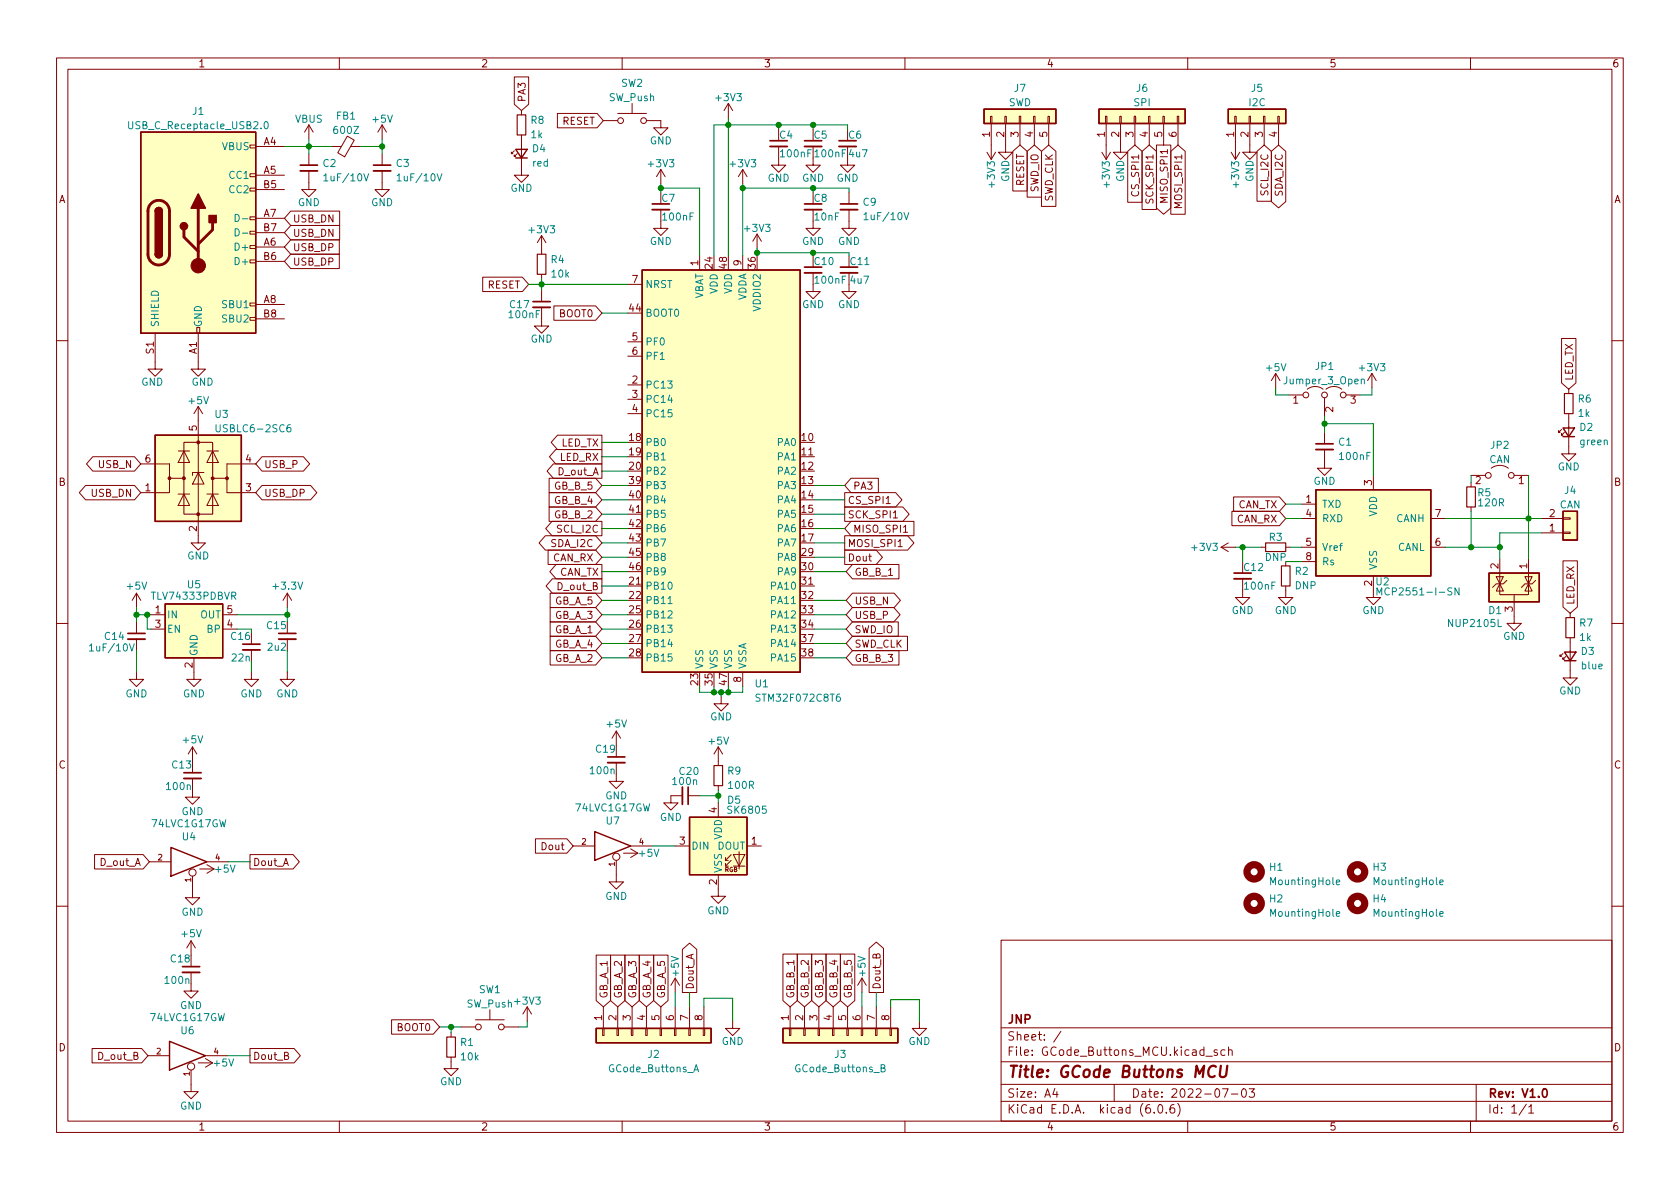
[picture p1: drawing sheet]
<svg xmlns="http://www.w3.org/2000/svg" width="297mm" height="210mm" viewBox="0 0 297 210" stroke-linecap="round" stroke-linejoin="round" font-family="sans-serif">
<g fill="none" stroke="#840000" stroke-width=".18">
<path d="M10 10.2h277v190.1h-277zM12 12.2h273v186.1h-273zM60 10.2v2M90.9 13.6h2.6v4.8l-1.3 1.2-1.3-1.2zM92.2 19.6v.7M110 10.2v2M111.8 18.3v1.8M128.8 18.3l-.8 1.3M128.8 18.3v2.5M128.8 18.3l.7 1.3M160 10.2v2M210 10.2v2"/>
<path d="M260 10.2v2M44.2 38.3h1v.6h-1zM44.2 33.3h1v.5h-1zM44.2 30.7h1v.5h-1zM44.2 25.6h1v.6h-1zM45.2 25.9h5.1M45.2 31h5.1M45.2 38.6h5.1M45.2 33.5h5.1M51.4 37.3h8.7v2.6h-8.7l-1.1-1.3zM51.4 39.9h8.7v2.5h-8.7l-1.1-1.3zM54.6 30.2v3.3h1.3l-1.3 1.3-1.3-1.3h1.3"/>
<path d="M54.6 22.1l-.8 1.3M54.6 22.1v2.5M54.6 27.2v2M54.6 22.1l.8 1.3M58.7 25.9h1.6M61.4 24.1l1.2 .7-1.7 2.9-1.2-.7zM62 25.9h1.8M67.6 30.2v3.3h1.2l-1.2 1.3-1.3-1.3h1.3M67.6 22.1l-.8 1.3M67.6 22.1v2.5M67.6 27.2v2M67.6 22.1l.7 1.3"/>
<path d="M90.9 26.7l-.5 .5v-.3v.3h.3M91.4 27.2l-.5 .5v-.3v.3h.3M92.2 23.9v7.1h1.3l-1.3 1.3-1.3-1.3h1.3M98.6 20.1h7l1.1 1.2-1.1 1.3h-7zM106.7 21.3h2.5M109.2 20.1h5.1M114.3 21.3h2.5v1.3h1.3l-1.3 1.3-1.2-1.3h1.2M116.8 37.1v3.3h1.3l-1.3 1.3-1.2-1.3h1.2M116.8 30l-.7 1.2M116.8 30v2.5M116.8 30l.8 1.2M131.3 30v2.5"/>
<path d="M131.3 30l-.7 1.2M131.3 30l.8 1.2M137.7 25.9v3.3h1.2l-1.2 1.3-1.3-1.3h1.3M143.8 25.9v3.3h1.2l-1.2 1.3-1.3-1.3h1.3M143.8 37.1v3.3h1.2l-1.2 1.3-1.3-1.3h1.3M149.9 25.9v3.3h1.2l-1.2 1.3-1.3-1.3h1.3M150.1 37.1v3.3h1.3l-1.3 1.3-1.3-1.3h1.3M150.1 34v2.1M174.5 26.9l.8 1.3M175.1 20.6h.3v1.2h-.3zM175.3 21.8v6.4M176 26.9l-.7 1.3"/>
<path d="M177.7 20.6h.2v1.2h-.2zM177.8 21.8v5.1h1.3l-1.3 1.3-1.3-1.3h1.3M179.1 26.8l1.2-1.2 1.3 1.2v7h-2.5zM180.2 20.6h.3v1.2h-.3zM180.3 21.8v3.8M181.6 26.8l1.3-1.2 1.3 1.2v8.1h-2.6zM182.8 20.6h.2v1.2h-.2zM182.9 21.8v3.8M184.1 26.8l1.3-1.2 1.3 1.2v9.7h-2.6zM185.3 20.6h.2v1.2h-.2zM185.4 21.8v3.8M194.8 26.9l.8 1.3"/>
<path d="M195.5 20.6h.2v1.2h-.2zM195.6 21.8v6.4M196.3 26.9l-.7 1.3M198 20.6h.2v1.2h-.2zM198.1 21.8v5.1h1.3l-1.3 1.3-1.3-1.3h1.3M199.4 26.8l1.3-1.2 1.2 1.2v9h-2.5zM200.5 20.6h.3v1.2h-.3zM200.7 21.8v3.8M201.9 26.8l1.3-1.2 1.3 1.2v10.2h-2.6zM203.1 20.6h.2v1.2h-.2zM203.2 21.8v3.8M204.5 25.6h2.5v11.2l-1.3 1.1-1.2-1.1z"/>
<path d="M205.6 20.6h.3v1.2h-.3zM205.7 21.8v3.8M207 26.8l1.3-1.2 1.3 1.2v11.1h-2.6zM208.2 20.6h.2v1.2h-.2zM208.3 21.8v3.8M217.7 26.9l.7 1.3M218.3 20.6h.3v1.2h-.3zM218.4 21.8v6.4M219.2 26.9l-.8 1.3M220.9 20.6h.2v1.2h-.2zM221 21.8v5.1h1.2l-1.2 1.3-1.3-1.3h1.3M222.2 26.8l1.3-1.2 1.3 1.2v8.8h-2.6z"/>
<path d="M223.4 20.6h.2v1.2h-.2zM223.5 21.8v3.8M224.8 26.8l1.3-1.2 1.2 1.2v8.9l-1.2 1.1-1.3-1.1zM225.9 20.6h.3v1.2h-.3zM226.1 21.8v3.8M27.4 58.9v6.4h1.3l-1.3 1.2-1.2-1.2h1.2M34.8 57.9h.5v1h-.5zM35.1 58.9v6.4h1.2l-1.2 1.2-1.3-1.2h1.3M44.2 56.1h1v.5h-1zM44.2 53.6h1v.5h-1zM44.2 46h1v.5h-1zM44.2 43.4h1v.5h-1z"/>
<path d="M44.2 40.9h1v.5h-1zM45.2 43.7h5.1M45.2 53.8h5.1M45.2 46.2h5.1M45.2 41.1h5.1M45.2 56.4h5.1M51.4 45h8.6v2.5h-8.6l-1.1-1.3zM51.4 42.4h8.6v2.6h-8.6l-1.1-1.3zM85.3 49h7.1l1.1 1.3-1.1 1.3h-7.1zM95.8 54.4v3.3h1.2l-1.2 1.2-1.3-1.2h1.3M95.8 41.7v3.3M95.8 48.5v.8"/>
<path d="M95.8 51.3v2M95.8 41.7l-.8 1.2M95.8 41.7l.7 1.2M97.9 54.1h7.4l1.1 1.3-1.1 1.2h-7.4zM111 50.3h2.5M123.7 45.2v2.5M131.3 45.2v2.5M133.9 41.4l-.8 1.3M133.9 41.4v2.5M133.9 41.4l.7 1.3M143.8 48.3v3.3h1.2l-1.2 1.2-1.3-1.2h1.3M150.1 48.3v3.3h1.3l-1.3 1.2-1.3-1.2h1.3"/>
<path d="M276.1 59.9h2.5v7.8l-1.2 1.1-1.3-1.1zM10 60.2h2M31.5 79.8h2M32.5 78.2h5.1v12.7h-5.1zM32.5 79.8l1 2h-2zM35.1 71.9v24.1h1.2l-1.2 1.3-1.3-1.3h1.3M35.1 71.9l-.8 1.2M35.1 71.9l.7 1.2M36.6 79.8h2M37.6 79.8l1 2h-2zM98.3 79.5h8.1v2.5h-8.1l-1.2-1.2zM98.6 77h7.8v2.5h-7.8l-1.1-1.3z"/>
<path d="M111 68.1h2.5M111 70.6h2.5M111 73.1h2.5M111 60.4h2.5M111 63h2.5M225.6 66l-.8 1.3M225.6 66v2.6M225.6 66l.7 1.3M227.8 69.8h2.6M234.2 79.5v3.3h1.3l-1.3 1.3-1.3-1.3h1.3M234.2 70.4v3.3M234.2 76.4v2.1"/>
<path d="M238 69.8h2.5M242.6 66l-.8 1.3M242.6 66v2.6M242.6 66l.7 1.3M276.1 75.9l-.5 .5v-.2v.2h.2M276.6 76.4l-.5 .6v-.3v.3h.3M277.4 73.1v7.2h1.2l-1.2 1.2-1.3-1.2h1.3M277.4 68.8v.8M285 60.2h2M15.1 85.8h8.7l1.1 1.3-1.1 1.3h-8.7l-1.1-1.3zM16.4 80.8h7.4l1.1 1.2-1.1 1.3h-7.4l-1.1-1.3zM24.9 82h5.1v2.6h2.5"/>
<path d="M30 84.6v2.5h-5.1M31.5 87.4h2M32.5 87.4l1 2h-2zM35.1 83.6l1 2h-2.1zM36.1 83.6h-2.1v.5M36.6 87.4h2M37.6 87.4l1 2h-2zM40.1 84.6v2.5h5.1M45.2 82h-5.1v2.6h-2.5M46.3 80.8h7.3l1.2 1.2-1.2 1.3h-7.3l-1.1-1.3zM46.3 85.8h8.6l1.1 1.3-1.1 1.3h-8.6l-1.1-1.3zM96.4 94.7h8.9l1.1 1.3-1.1 1.3h-8.9l-1.1-1.3z"/>
<path d="M96.9 97.3h8.4l1.1 1.2-1.1 1.3h-8.4zM97.1 87.1h8.2l1.1 1.3-1.1 1.3h-8.2zM97.1 89.7h8.2l1.1 1.2-1.1 1.3h-8.2zM97.1 84.6h8.2l1.1 1.2-1.1 1.3h-8.2zM97.6 92.2h8.8v2.5h-8.8l-1.1-1.2zM97.8 82h8.6v2.6h-8.6l-1.1-1.3zM98.3 99.8h8.1v2.6h-8.1l-1.1-1.3zM111 90.9h2.5M141.5 80.8h2.5M149.4 97.3h5.5l1.1 1.2-1.1 1.3h-5.5zM149.4 89.7h10.2l1.1 1.2-1.1 1.3h-10.2zM149.4 94.7h11.1l1.1 1.3-1.1 1.3h-11.1z"/>
<path d="M149.4 87.1h9l1.1 1.3-1.1 1.3h-9zM150.5 92.2h11.1v2.5h-11.1l-1.1-1.2zM150.5 84.6h4.8v2.5h-4.8l-1.1-1.3zM150.7 99.8h8.2v2.6h-8.2l-1.1-1.3zM156.7 89.1h.7M157.9 91.6h.8M158.8 96.7h.7M159.7 94.1h.8M215.9 96.8h2.5M215.9 96.8l1.3 .7M217.2 96l-1.3 .8M217.8 90.4h8.4l1.1 1.3-1.1 1.3h-8.4z"/>
<path d="M218.1 87.9h8.1l1.1 1.2-1.1 1.3h-8.1zM223 96.8h.8M227.3 96.8h.8M227.3 99.3v.8M230.1 96.8h2.6M230.1 89.1h2.6M230.1 91.7h2.6M230.1 99.3h2.6M242.8 84.1v2.5M253 96.8h2.5M253 91.7h2.5M260.1 85.3v.8"/>
<path d="M260.1 89.7v.7M260.1 84.1h2.5M263.7 82.8a2.54 2.54 0 0 1 3 0M265.2 98.8v4.4M267.7 84.1h2.6M270.3 98.8v4.4M272.5 91.7h3.9M272.5 94.2h3.9M276.4 91.6h1.2v.2h-1.2zM276.4 94.1h1.2v.3h-1.2zM276.4 99.2h2.5v8.1l-1.3 1.2-1.2-1.2zM10 110.2h2"/>
<path d="M24.1 118.9v1.2h-1.2l1.2 1.3 1.3-1.3h-1.3M24.1 104.9v2.5M24.1 110v2M24.1 113v2.1M24.1 104.9l.8 1.3M24.1 104.9l-.7 1.3M26.7 108.7h2.5M26.7 111.2h2.5M34.3 116.3v3.8h-1.3l1.3 1.3 1.3-1.3h-1.3M39.4 108.7h2.5M39.4 111.2h2.5M44.4 118.9v1.2h-1.2l1.2 1.3 1.3-1.3h-1.3"/>
<path d="M44.4 111.9v2M44.4 114.9v2.1M50.8 118.9v1.2h-1.3l1.3 1.3 1.3-1.3h-1.3M50.8 104.9v2.5M50.8 110v2M50.8 113v2.1M50.8 104.9l.8 1.3M50.8 104.9l-.8 1.3M97.3 110h8l1.1 1.2-1.1 1.3h-8zM97.3 112.5h8l1.1 1.3-1.1 1.3h-8zM97.3 107.4h8l1.1 1.3-1.1 1.3h-8zM97.3 115.1h8l1.1 1.2-1.1 1.3h-8z"/>
<path d="M97.3 104.9h8l1.1 1.3-1.1 1.2h-8zM97.7 102.4h8.7v2.5h-8.7l-1.2-1.3zM111 103.6h2.5M131.3 118.9v2.5M141.5 103.6h2.5M150.7 110h8.1v2.5h-8.1l-1.1-1.3zM150.7 104.9h7.4l1.1 1.3-1.1 1.2h-7.4l-1.1-1.2zM150.7 115.1h8.2v2.5h-8.2l-1.1-1.3zM150.7 112.5h9.8v2.6h-9.8l-1.1-1.3zM150.7 107.4h7.3l1.1 1.3-1.1 1.3h-7.3l-1.1-1.3zM219.7 102.4v3.3h1.3l-1.3 1.2-1.3-1.2h1.3M227.3 103.6v2.1h1.3l-1.3 1.2-1.2-1.2h1.2"/>
<path d="M242.8 101.8v3.9h1.3l-1.3 1.2-1.2-1.2h1.2M264.5 102h1.3l-.6 1.2zM265.2 103.2v2h5.1v-2M265.2 103.2l.6 1.3h-1.3zM266.4 102.6l-.6 .6h-1.3l-.6 .7M267.7 105.2v5h1.3l-1.3 1.3-1.3-1.3h1.3M270.3 103.2l.6 1.3h-1.3zM270.3 102.6v.6l-.7-1.2h1.3l-.6 1.2M271.5 102.6l-.6 .6h-1.3l-.6 .7M276.4 115.6l-.6 .5v-.3v.3h.3M276.9 116.1l-.5 .5v-.3v.3h.2M277.6 112.8v7.1h1.3l-1.3 1.3-1.2-1.3h1.2"/>
<path d="M277.6 108.5v.7M285 110.2h2M34 137.7v3.3h-1.2l1.2 1.2 1.3-1.2h-1.3M34 132.1v4.5M34 132.1l.8 1.2M34 132.1l-.7 1.2M109 134.9v3.3h-1.3l1.3 1.2 1.2-1.2h-1.2M109 129.3v4.6M109 129.3l.7 1.3M109 129.3l-.8 1.3M127 132.1v3.3M127 138.9v.8"/>
<path d="M127 132.1l-.8 1.2M127 132.1l.8 1.2M127.5 123.2v1.3h1.3l-1.3 1.2-1.3-1.2h1.3M16.7 151.1h8.6l1.1 1.3-1.1 1.3h-8.6zM26.4 152.4h3.8M34 154.9v3.8h-1.2l1.2 1.3 1.3-1.3h-1.3M35.3 153.7h2.5M36.6 152.4h3.8M36.6 152.9l1.2 .8M37.8 153.7l-1.2 .7M44.2 151.1h7.6l1.1 1.3-1.1 1.3h-7.6zM94.7 148.3h5.5l1.1 1.3-1.1 1.3h-5.5z"/>
<path d="M101.3 149.6h3.9M109 152.1v3.9h-1.3l1.3 1.2 1.2-1.2h-1.2M110.2 150.9h2.6M111.5 149.6h3.8M111.5 150.1l1.3 .8M112.8 150.9l-1.3 .7M119.4 149.6h2.5M120.6 140.7h-2v1.3h-1.3l1.3 1.3 1.3-1.3h-1.3M121.7 140.7h2M127 154.7v3.8h-1.3l1.3 1.3 1.3-1.3h-1.3M127 142v2.5M128.3 152.1h.5"/>
<path d="M129.3 152.1l-1 1.1v-.6M129.3 151.1l-1 1v-.5M129.7 151.1h2l-1 2.1zM129.7 153.2h2M130.7 150.6v3.1M132.1 149.6h2.5M10 160.2h2M33.8 172v3.3h-1.3l1.3 1.2 1.3-1.2h-1.3M33.8 166.4l.7 1.2M33.8 166.4v4.5M33.8 166.4l-.8 1.2M86.6 178.6v1.7"/>
<path d="M93.2 178l-.7 1.3M93.2 178v2.6M93.2 178l.8 1.3M105.4 168.9h2.6v8l-1.3 1.1-1.3-1.1zM106.7 178v3.9M107.9 168.9h2.6v8l-1.3 1.1-1.3-1.1zM109.2 178v3.9M110.5 168.9h2.5v8l-1.2 1.1-1.3-1.1zM111.8 178v3.9M113 168.9h2.6v8l-1.3 1.1-1.3-1.1zM114.3 178v3.9M115.6 168.9h2.5v8l-1.3 1.1-1.2-1.1z"/>
<path d="M116.8 178v3.9M119.4 173l.7 1.2M119.4 173v2.5M119.4 178v3.9M119.4 173l-.8 1.2M120.6 167.9l1.3-1.1 1.3 1.1v7.6h-2.6zM121.9 178v3.9M124.5 178v3.9M138.4 168.7h2.6v8.2l-1.3 1.1-1.3-1.1zM139.7 178v3.9M141 168.7h2.5v8.2l-1.3 1.1-1.2-1.1zM142.2 178v3.9"/>
<path d="M143.5 168.7h2.6v8.2l-1.3 1.1-1.3-1.1zM144.8 178v3.9M146 168.7h2.6v8.2l-1.3 1.1-1.3-1.1zM147.3 178v3.9M148.6 168.7h2.5v8.2l-1.2 1.1-1.3-1.1zM149.9 178v3.9M152.4 173v2.5M152.4 178v3.9M152.4 173l.8 1.2M152.4 173l-.8 1.2M153.7 167.7l1.2-1.1 1.3 1.1v7.8h-2.5zM154.9 178v3.9"/>
<path d="M157.5 178v3.9M177 166.3h108v32h-108zM285 160.2h2M16.3 185.4h8.8l1.1 1.3-1.1 1.3h-8.8zM26.2 186.7h3.8M33.8 189.2v3.8h-1.3l1.3 1.3 1.3-1.3h-1.3M35.1 188h2.5M36.3 186.7h3.8M36.3 187.2l1.3 .8M37.6 188l-1.3 .7M44.2 185.4h7.8l1.1 1.3-1.1 1.3h-7.8zM60 198.3v2"/>
<path d="M69.2 180.3h7.4l1.1 1.3-1.1 1.3h-7.4zM79.8 186.9v2.1h1.2l-1.2 1.2-1.3-1.2h1.3M79.8 182.6v.8M81.5 181.6h2.6M84.1 180.3h5.1M89.2 181.6h2.5M106.6 181.9h.2v1.2h-.2zM109.1 181.9h.2v1.2h-.2zM110 198.3v2M111.6 181.9h.3v1.2h-.3zM114.2 181.9h.2v1.2h-.2zM116.7 181.9h.3v1.2h-.3z"/>
<path d="M119.3 181.9h.2v1.2h-.2zM121.8 181.9h.2v1.2h-.2zM124.3 181.9h.3v1.2h-.3zM129.5 180.6v1.3h1.3l-1.3 1.2-1.2-1.2h1.2M139.6 181.9h.2v1.2h-.2zM142.1 181.9h.3v1.2h-.3zM144.7 181.9h.2v1.2h-.2zM147.2 181.9h.2v1.2h-.2zM149.7 181.9h.3v1.2h-.3zM152.3 181.9h.2v1.2h-.2zM154.8 181.9h.3v1.2h-.3zM157.4 181.9h.2v1.2h-.2z"/>
<path d="M160 198.3v2M162.6 180.6v1.3h1.2l-1.2 1.2-1.3-1.2h1.3M177 194.8h108M177 191.8h108M177 187.8h108M177 181.8h108M186.5 192.5l-.4 1h1M186.9 193v1M187.6 182.4l-1.3 1.9M197 191.8v3M204.1 196.7v.1M204.9 195.4l.2-.1a.81 .81 0 0 1 .6 .7 .81 .81 0 0 1-.3 .8h-.2a.81 .81 0 0 1-.6-.6 .81 .81 0 0 1 .3-.8z"/>
<path d="M206.2 196.7v.1M207.6 195.3a.59 .59 0 0 0-.7 .7v.5l.1 .3h.4l.2-.1 .1-.5-.1-.2-.5-.1-.2 .3M208.2 195.1a1.72 1.72 0 0 1 0 2.3M210 198.3v2M213.2 186.8h1.2M215.2 185.7l-.3-.1-.3 .2 .1 .3 .5 .1v.4h-.6M216.1 192.5h1l-.6 1.5M216.6 185.7l-.5-.1-.2 .3v.4l.1 .3h.6M217.2 185.8l.2-.2 .4 .1 .1 .9M217.2 185.1v1.5M217.7 193.5h1.2M219.7 192.6l.2-.1a.81 .81 0 0 1 .5 .7 .81 .81 0 0 1-.3 .8h-.1a.81 .81 0 0 1-.6-.6 .81 .81 0 0 1 .3-.8z"/>
<path d="M220.9 192.5h.9l-.5 .6 .4 .1v.7l-.2 .1h-.4l-.2-.1M260 198.3v2M261 191.8v6.5M269.9 195.3l-1.3 1.9M270.3 195.8l.4-.5v1.5M270.3 196.8h.9"/>
<circle cx="109.7" cy="21.3" r=".51"/>
<circle cx="113.8" cy="21.3" r=".51"/>
<circle cx="230.9" cy="69.8" r=".51"/>
<circle cx="234.2" cy="69.8" r=".51"/>
<circle cx="237.5" cy="69.8" r=".51"/>
<circle cx="263.1" cy="84.1" r=".51"/>
<circle cx="267.2" cy="84.1" r=".51"/>
<circle cx="34" cy="154.3" r=".63"/>
<circle cx="109" cy="151.5" r=".63"/>
<circle cx="33.8" cy="188.6" r=".63"/>
<circle cx="84.6" cy="181.6" r=".51"/>
<circle cx="88.6" cy="181.6" r=".51"/>
</g>
<g fill="none" stroke="#840000" stroke-width=".3">
<path d="M53.1 29.2h3M66 29.2h3.1M115.3 36.1h3.1M136.1 24.9h3.1M142.2 36.1h3.1M142.2 24.9h3.1M148.3 24.9h3.1M148.6 36.1h3M94.2 53.3h3.1M142.2 47.2h3.1M148.6 47.2h3M232.7 78.5h3"/>
<path d="M22.6 112h3.1M42.9 113.9h3.1M49.3 112h3M218.2 101.3h3M32.5 136.6h3.1M107.4 133.9h3.1M121.7 139.2v3M32.3 170.9h3M272.9 192.6l.2-.1a.8 .8 0 0 1 .5 .8 .8 .8 0 0 1-.5 .7 1 1 0 0 1-.2-1.4z"/>
</g>
<path d="M215 188.7a.88 .88 0 0 0-1-.1 .88 .88 0 0 0-.4 1 .69 .69 0 0 0 .3 .8 .69 .69 0 0 0 .9-.1M215.9 188.5l-.2 1.6 .1 .3a.66 .66 0 0 0 1-.3l.2-1.6" fill="none" stroke="#840000" stroke-width=".4"/>
<g fill="none" stroke="#840000" stroke-width=".33">
<path d="M53.1 30.2h3M66 30.2h3.1M115.3 37.1h3.1M136.1 25.9h3.1M142.2 37.1h3.1M142.2 25.9h3.1M148.3 25.9h3.1M148.6 37.1h3M94.2 54.4h3.1M142.2 48.3h3.1M148.6 48.3h3M232.7 79.5h3"/>
<path d="M22.6 113h3.1M42.9 114.9h3.1M49.3 113h3M218.2 102.4h3M32.5 137.7h3.1M107.4 134.9h3.1M120.6 139.2v3M32.3 172h3"/>
</g>
<g fill="none" stroke="#008484" stroke-width=".18">
<path d="M22.7 21.5v1l.3 .3h.2l.3-.3v-1M41.6 37.9a.64 .64 0 0 1 .7 .6 .64 .64 0 0 1-.7 .7zM42.8 38.7h1M46.8 21.6l.2-.1a.68 .68 0 0 1 .4 .6 .68 .68 0 0 1-.4 .7l-.2-.1-.1-.4zM57.3 31.1l.3-.4v1.3M57.3 32h.7M64.3 30.7l.5 1.3 .4-1.3M70.2 31.1l.4-.4v1.3M70.2 32h.7M77.3 30.7l.4 1.3 .4-1.3M152.8 37.9l.3-.3v1.3M152.8 38.9h.7"/>
<path d="M159.8 37.6l.5 1.3 .4-1.3M41.6 40.4a.64 .64 0 0 1 .7 .7 .64 .64 0 0 1-.7 .6zM42.8 41.2h1M38.2 75.1v1l.2 .3h.3l.2-.3v-1M51.3 75.1l-.3 .1a.86 .86 0 0 0 0 1.2l.4-.2v-.4l-.2-.2h-.2l-.3 .2M240.7 67.2l.2-.2 .3 .1v.8M15.8 114.2l.4-.3v1.2M15.8 115.1h.7M22.9 113.9l.4 1.2 .4-1.2M118.1 106.7h.7M243.5 105.2v-1.3l.4 1 .4-1v1.3M258 103.9v1.3l-.8-1.3v1.3"/>
<path d="M236.3 156l.6-.1-.1-.2-.3-.1-.2 .2v.6h.5M254.6 156l.6-.1-.1-.2-.4-.1-.1 .2v.6h.5M236.3 161.6l.6-.1-.1-.2-.3-.1-.2 .2v.6h.5M254.6 161.6l.6-.1-.1-.2-.4-.1-.1 .2v.6h.5M122.7 189.5l.4-1.2 .4 1.2M122.8 189.2h.6M155.8 188.9l.5-.1 .2-.2-.1-.2-.6-.1v1.2h.5l.2-.1v-.3l-.3-.2"/>
</g>
<g fill="#ffffc2" stroke="#ffffc2" stroke-width=".18">
<path d="M24.9 23.4h20.3v35.5h-20.3z"/>
<path d="M113.5 47.7h28v71.2h-28z"/>
<path d="M232.7 86.6h20.3v15.2h-20.3z"/>
<path d="M121.9 144.5h10.2v10.2h-10.2z"/>
<path d="M29.2 106.8h10.2v9.5h-10.2z"/>
<path d="M194.3 19.3h15.2v2.5h-15.2z"/>
<path d="M138.4 181.9h20.3v2.5h-20.3z"/>
<path d="M27.4 77h15.3v15.2h-15.3z"/>
<path d="M217.2 19.3h10.1v2.5h-10.1z"/>
<path d="M276.4 90.4h2.5v5.1h-2.5z"/>
<path d="M263.3 101.3h8.9v5.1h-8.9z"/>
<path d="M174 19.3h12.7v2.5h-12.7z"/>
<path d="M105.4 181.9h20.3v2.5h-20.3z"/>
</g>
<g fill="none" stroke="#840000" stroke-width=".25">
<path d="M174 19.3h12.7v2.5h-12.7zM194.3 19.3h15.2v2.5h-15.2zM217.2 19.3h10.1v2.5h-10.1zM24.9 23.4h20.3v35.5h-20.3zM27.4 37.3a.64 .64 0 0 1 .7-.6 .64 .64 0 0 1 .6 .6M91.2 26.4h2l-1 1.5zM91.2 27.9h2M27.4 45a.64 .64 0 0 0 .7 .6 .64 .64 0 0 0 .6-.6M113.5 47.7h28v71.2h-28zM27.4 77h15.3v15.2h-15.3zM276.4 75.7h2l-1 1.5zM276.4 77.2h2"/>
<path d="M232.7 86.6h20.3v15.2h-20.3zM276.4 90.4h2.5v5.1h-2.5zM29.2 106.8h10.2v9.5h-10.2zM263.3 101.3h8.9v5.1h-8.9zM276.6 115.3h2l-1 1.5zM276.6 116.8h2M30.2 149.9l6.4 2.5-6.4 2.5zM105.2 147.1l6.3 2.5-6.3 2.5zM121.9 144.5h10.2v10.2h-10.2zM30 184.1l6.3 2.6-6.3 2.5zM105.4 181.9h20.3v2.5h-20.3zM138.4 181.9h20.3v2.5h-20.3z"/>
</g>
<path d="M26.7 36a1.91 1.91 0 0 1 2.1-.4 1.91 1.91 0 0 1 1.2 1.7v7.7a1.91 1.91 0 0 1-1.9 1.9 1.91 1.91 0 0 1-1.9-1.9v-7.8l.1-.7zM35.1 36.8v10.2M37.6 39.4v1.2l-2.5 2.6M32.5 40.6v1.3l2.6 2.5" fill="none" stroke="#840000" stroke-width=".51"/>
<g fill="#840000" stroke="#840000" stroke-width=".25">
<path d="M27.4 45h1.3a.64 .64 0 0 1-.6 .6 .64 .64 0 0 1-.7-.6z"/>
<path d="M27.4 37.3h1.3v7.7h-1.3z"/>
<path d="M27.6 36.9a.64 .64 0 0 1 .7-.2 .64 .64 0 0 1 .4 .6h-1.3z"/>
<path d="M35.1 34.3l1.2 2.5h-2.5z"/>
<path d="M37 38.1h1.2v1.3h-1.2z"/>
<circle cx="32.5" cy="40" r=".63"/>
</g>
<g fill="#840000" stroke="#840000" stroke-width=".18">
<circle cx="35.1" cy="47" r="1.27"/>
<circle cx="30" cy="84.6" r=".25"/>
<circle cx="32.5" cy="84.6" r=".25"/>
<circle cx="35.1" cy="90.9" r=".25"/>
<circle cx="35.1" cy="78.2" r=".25"/>
<circle cx="37.6" cy="84.6" r=".25"/>
<circle cx="40.1" cy="84.6" r=".25"/>
</g>
<path d="M91.4 20.3h1.6v3.6h-1.6zM95 45h1.5v3.5h-1.5zM276.6 69.6h1.5v3.5h-1.5zM223.8 96h3.5v1.5h-3.5zM259.3 86.1h1.6v3.6h-1.6zM226.6 100.1h1.5v3.5h-1.5zM276.9 109.2h1.5v3.6h-1.5zM126.2 135.4h1.6v3.5h-1.6zM79 183.4h1.5v3.5h-1.5z" fill="none" stroke="#840000" stroke-width=".2"/>
<g fill="none" stroke="#840000" stroke-width="1.3">
<circle cx="221.7" cy="159.8" r="1.27"/>
<circle cx="221.7" cy="154.2" r="1.27"/>
<circle cx="240" cy="159.8" r="1.27"/>
<circle cx="240" cy="154.2" r="1.27"/>
</g>
<g fill="none" stroke="#008400" stroke-width=".18">
<path d="M50.3 25.9h8.4M54.6 24.6v2.6M63.8 25.9h3.8M67.6 24.6v2.6M116.8 33.3h6.9v11.9M116.8 32.5v1.5M128.8 20.8v24.4M131.3 33.3h18.8v.7M131.3 32.5v12.7M137.7 22.1v.8M143.8 22.1v.8M143.8 33.3v.7"/>
<path d="M149.9 22.9v-.8h-23.7v23.1M93.5 50.3h17.5M95.8 49.3v2M106.4 55.4h4.6M133.9 44.7h16.2v.5M133.9 43.9v1.3M143.8 44.7v.5M106.4 78.2h4.6M225.6 68.6v1.2h2.2M234.2 73.7v2.7M234.2 74.9h8.6v9.2M242.6 68.6v1.2h-2.1"/>
<path d="M106.4 93.5h4.6M106.4 85.8h4.6M106.4 88.4h4.6M106.4 98.5h4.6M106.4 96h4.6M106.4 90.9h4.6M106.4 80.8h4.6M106.4 83.3h4.6M144 93.5h5.4M144 85.8h5.4M144 88.4h5.4M144 98.5h5.4"/>
<path d="M144 96h5.4M144 90.9h5.4M218.4 96.8h4.6M219.7 96.8v2.5M227.3 91.7h2.8M227.3 99.3h2.8M227.3 89.1h2.8M228.1 96.8h2M255.5 91.7h17M255.5 96.8h9.7M260.1 84.1v1.2M260.1 90.4v6.4"/>
<path d="M270.3 84.1v14.7M272.5 94.2h-7.3v4.6M24.1 107.4v2.6M24.1 115.1v3.8M24.1 108.7h2.6M26 108.7v2.5h.7M41.9 108.7h8.9M44.4 117v1.9M50.8 107.4v2.6M50.8 115.1v3.8M106.4 101.1h4.6M106.4 108.7h4.6"/>
<path d="M106.4 106.2h4.6M106.4 111.2h4.6M106.4 103.6h4.6M106.4 113.8h4.6M106.4 116.3h4.6M144 101.1h5.6M144 108.7h5.6M144 106.2h5.6M144 111.2h5.6M144 113.8h5.6M144 116.3h5.6M123.7 121.4v1h7.6v-1"/>
<path d="M126.2 121.4v1M127 139.7v2.3M127.5 122.4v.8M128.8 121.4v1M40.4 152.4h3.8M115.3 149.6h4.1M123.7 140.7h3.3M119.4 175.5v2.5M121.9 175.5v2.5M124.5 178v-1.5h5v4.1M152.4 175.5v2.5M154.9 175.5v2.5"/>
<path d="M157.5 178v-1.2h5.1v3.8M40.1 186.7h4.1M77.7 181.6h3.8M79.8 181.6v1M93.2 180.6v1h-1.5"/>
</g>
<g fill="#008400" stroke="#008400" stroke-width=".18">
<circle cx="143.8" cy="22.1" r=".46"/>
<circle cx="137.7" cy="22.1" r=".46"/>
<circle cx="143.8" cy="33.3" r=".46"/>
<circle cx="131.3" cy="33.3" r=".46"/>
<circle cx="143.8" cy="44.7" r=".46"/>
<circle cx="219.7" cy="96.8" r=".46"/>
<circle cx="126.2" cy="122.4" r=".46"/>
<circle cx="127.5" cy="122.4" r=".46"/>
<circle cx="234.2" cy="74.9" r=".46"/>
<circle cx="260.1" cy="96.8" r=".46"/>
<circle cx="270.3" cy="91.7" r=".46"/>
<circle cx="265.2" cy="96.8" r=".46"/>
<circle cx="133.9" cy="44.7" r=".46"/>
<circle cx="128.8" cy="22.1" r=".46"/>
<circle cx="116.8" cy="33.3" r=".46"/>
<circle cx="128.8" cy="122.4" r=".46"/>
<circle cx="127" cy="140.7" r=".46"/>
<circle cx="26" cy="108.7" r=".46"/>
<circle cx="24.1" cy="108.7" r=".46"/>
<circle cx="50.8" cy="108.7" r=".46"/>
<circle cx="79.8" cy="181.6" r=".46"/>
<circle cx="95.8" cy="50.3" r=".46"/>
<circle cx="67.6" cy="25.9" r=".46"/>
<circle cx="54.6" cy="25.9" r=".46"/>
</g>
<text font-size="2.8" fill="#840000" x="178" y="190.6">Title: GCode Buttons MCU</text>
<g font-size="2.1" fill="#840000">
<text x="178" y="184">Sheet: /</text>
<text x="178" y="181">JNP</text>
<text x="178" y="186.7">File: GCode_Buttons_MCU.kicad_sch</text>
<text x="178" y="196.9">KiCad E.D.A. kicad (6.0.6)</text>
<text x="178" y="194.1">Size: A4</text>
<text x="200" y="194.1">Date: 2022-07-03</text>
<text x="263" y="194.1">Rev: V1.0</text>
<text x="263" y="196.9">Id: 1/1</text>
</g>
<g font-size="1.8" fill="#840000">
<text x="35" y="11.9">1</text>
<text x="85" y="11.9">2</text>
<text x="135" y="11.9">3</text>
<text x="185" y="11.9">4</text>
<text x="235" y="11.9">5</text>
<text x="285" y="11.9">6</text>
<text x="92.9" y="18.1" transform="rotate(-90 92.9 18.1)">PA3</text>
<text x="99.4" y="22.1">RESET</text>
<text x="46.6" y="25.6">A4</text>
<text x="175" y="24.2" transform="rotate(-90 175 24.2)">1</text>
<text x="177.5" y="24.2" transform="rotate(-90 177.5 24.2)">2</text>
<text x="180.1" y="24.2" transform="rotate(-90 180.1 24.2)">3</text>
<text x="182.6" y="24.2" transform="rotate(-90 182.6 24.2)">4</text>
<text x="185.2" y="24.2" transform="rotate(-90 185.2 24.2)">5</text>
<text x="195.3" y="24.2" transform="rotate(-90 195.3 24.2)">1</text>
<text x="197.9" y="24.2" transform="rotate(-90 197.9 24.2)">2</text>
<text x="200.4" y="24.2" transform="rotate(-90 200.4 24.2)">3</text>
<text x="202.9" y="24.2" transform="rotate(-90 202.9 24.2)">4</text>
<text x="205.5" y="24.2" transform="rotate(-90 205.5 24.2)">5</text>
<text x="208" y="24.2" transform="rotate(-90 208 24.2)">6</text>
<text x="218.2" y="24.2" transform="rotate(-90 218.2 24.2)">1</text>
<text x="220.7" y="24.2" transform="rotate(-90 220.7 24.2)">2</text>
<text x="223.3" y="24.2" transform="rotate(-90 223.3 24.2)">3</text>
<text x="225.8" y="24.2" transform="rotate(-90 225.8 24.2)">4</text>
<text x="10.3" y="35.9">A</text>
<text x="46.6" y="30.7">A5</text>
<text x="46.6" y="33.3">B5</text>
<text x="181.1" y="33" transform="rotate(-90 181.1 33)">RESET</text>
<text x="183.6" y="34.1" transform="rotate(-90 183.6 34.1)">SWD_IO</text>
<text x="186.1" y="35.8" transform="rotate(-90 186.1 35.8)">SWD_CLK</text>
<text x="201.4" y="34.4" transform="rotate(-90 201.4 34.4)">CS_SPI1</text>
<text x="203.9" y="35.6" transform="rotate(-90 203.9 35.6)">SCK_SPI1</text>
<text x="206.5" y="35.5" transform="rotate(-90 206.5 35.5)">MISO_SPI1</text>
<text x="224.2" y="34.4" transform="rotate(-90 224.2 34.4)">SCL_I2C</text>
<text x="226.8" y="34.5" transform="rotate(-90 226.8 34.5)">SDA_I2C</text>
<text x="285.3" y="35.9">A</text>
<text x="46.6" y="38.3">A7</text>
<text x="46.6" y="40.9">B7</text>
<text x="51.7" y="39.3">USB_DN</text>
<text x="51.7" y="41.9">USB_DN</text>
<text x="209" y="36.4" transform="rotate(-90 209 36.4)">MOSI_SPI1</text>
<text x="46.6" y="43.4">A6</text>
<text x="46.6" y="46">B6</text>
<text x="51.7" y="46.9">USB_DP</text>
<text x="51.7" y="44.4">USB_DP</text>
<text x="123.4" y="47" transform="rotate(-90 123.4 47)">1</text>
<text x="126" y="47.5" transform="rotate(-90 126 47.5)">24</text>
<text x="128.5" y="47.5" transform="rotate(-90 128.5 47.5)">48</text>
<text x="131.1" y="47" transform="rotate(-90 131.1 47)">9</text>
<text x="133.6" y="47.5" transform="rotate(-90 133.6 47.5)">36</text>
<text x="46.6" y="53.6">A8</text>
<text x="86.1" y="51">RESET</text>
<text x="111.8" y="50">7</text>
<text x="46.6" y="56.1">B8</text>
<text x="98.9" y="56.1">BOOT0</text>
<text x="111.3" y="55.1">44</text>
<text x="27.2" y="62.5" transform="rotate(-90 27.2 62.5)">S1</text>
<text x="34.8" y="62.6" transform="rotate(-90 34.8 62.6)">A1</text>
<text x="111.8" y="60.2">5</text>
<text x="111.8" y="62.7">6</text>
<text x="111.8" y="67.8">2</text>
<text x="111.8" y="70.4">3</text>
<text x="228.6" y="71.4">1</text>
<text x="238.8" y="71.4">3</text>
<text x="278.1" y="67.4" transform="rotate(-90 278.1 67.4)">LED_TX</text>
<text x="34.8" y="76.2" transform="rotate(-90 34.8 76.2)">5</text>
<text x="111.3" y="78">18</text>
<text x="111.8" y="72.9">4</text>
<text x="141.8" y="78">10</text>
<text x="235.7" y="72.9" transform="rotate(-90 235.7 72.9)">2</text>
<text x="17.5" y="82.8">USB_N</text>
<text x="25.7" y="81.8">6</text>
<text x="43.5" y="81.8">4</text>
<text x="46.6" y="82.8">USB_P</text>
<text x="99" y="81.5">LED_RX</text>
<text x="99.2" y="79">LED_TX</text>
<text x="111.3" y="80.5">19</text>
<text x="111.3" y="83.1">20</text>
<text x="141.8" y="80.5">11</text>
<text x="141.8" y="83.1">12</text>
<text x="10.3" y="85.9">B</text>
<text x="16.2" y="87.8">USB_DN</text>
<text x="25.7" y="86.9">1</text>
<text x="43.5" y="86.9">3</text>
<text x="46.6" y="87.8">USB_DP</text>
<text x="98.1" y="89.1">GB_B_4</text>
<text x="98.1" y="86.6">GB_B_5</text>
<text x="98.7" y="84">D_out_A</text>
<text x="111.3" y="85.6">39</text>
<text x="111.3" y="88.1">40</text>
<text x="141.8" y="85.6">13</text>
<text x="141.8" y="88.1">14</text>
<text x="149.8" y="89.1">CS_SPI1</text>
<text x="150.8" y="86.6">PA3</text>
<text x="218.8" y="89.9">CAN_TX</text>
<text x="230.9" y="88.9">1</text>
<text x="242.6" y="85.8" transform="rotate(-90 242.6 85.8)">3</text>
<text x="260.9" y="85.6">2</text>
<text x="268.5" y="85.6">1</text>
<text x="285.3" y="85.9">B</text>
<text x="34.8" y="94" transform="rotate(-90 34.8 94)">2</text>
<text x="98.1" y="91.7">GB_B_2</text>
<text x="98.7" y="94.2">SCL_I2C</text>
<text x="111.3" y="90.7">41</text>
<text x="111.3" y="93.2">42</text>
<text x="111.3" y="95.8">43</text>
<text x="141.8" y="90.7">15</text>
<text x="141.8" y="93.2">16</text>
<text x="141.8" y="95.8">17</text>
<text x="149.8" y="91.7">SCK_SPI1</text>
<text x="150.8" y="94.2">MISO_SPI1</text>
<text x="218.6" y="92.4">CAN_RX</text>
<text x="230.9" y="91.4">4</text>
<text x="253.8" y="91.4">7</text>
<text x="274" y="94">1</text>
<text x="274" y="91.4">2</text>
<text x="97.5" y="96.7">SDA_I2C</text>
<text x="97.7" y="99.3">CAN_RX</text>
<text x="98.9" y="101.8">CAN_TX</text>
<text x="111.3" y="98.3">45</text>
<text x="111.3" y="100.8">46</text>
<text x="141.8" y="98.3">29</text>
<text x="141.8" y="100.8">30</text>
<text x="149.8" y="99.3">Dout</text>
<text x="149.8" y="96.7">MOSI_SPI1</text>
<text x="151" y="101.8">GB_B_1</text>
<text x="230.9" y="96.5">5</text>
<text x="230.9" y="99.1">8</text>
<text x="253.8" y="96.5">6</text>
<text x="264.9" y="100.6" transform="rotate(-90 264.9 100.6)">2</text>
<text x="270" y="100.6" transform="rotate(-90 270 100.6)">1</text>
<text x="98.1" y="106.9">GB_A_5</text>
<text x="98.7" y="104.4">D_out_B</text>
<text x="111.3" y="103.4">21</text>
<text x="111.3" y="105.9">22</text>
<text x="141.8" y="103.4">31</text>
<text x="141.8" y="105.9">32</text>
<text x="151" y="106.9">USB_N</text>
<text x="242.6" y="103.6" transform="rotate(-90 242.6 103.6)">2</text>
<text x="278.3" y="107" transform="rotate(-90 278.3 107)">LED_RX</text>
<text x="27.4" y="108.5">1</text>
<text x="27.4" y="111">3</text>
<text x="40.1" y="111">4</text>
<text x="40.1" y="108.5">5</text>
<text x="98.1" y="112">GB_A_1</text>
<text x="98.1" y="109.4">GB_A_3</text>
<text x="111.3" y="108.5">25</text>
<text x="111.3" y="111">26</text>
<text x="111.3" y="113.5">27</text>
<text x="141.8" y="108.5">33</text>
<text x="141.8" y="111">34</text>
<text x="141.8" y="113.5">37</text>
<text x="151" y="112">SWD_IO</text>
<text x="151" y="109.4">USB_P</text>
<text x="267.5" y="108.2" transform="rotate(-90 267.5 108.2)">3</text>
<text x="34" y="118.1" transform="rotate(-90 34 118.1)">2</text>
<text x="98.1" y="114.5">GB_A_4</text>
<text x="98.1" y="117.1">GB_A_2</text>
<text x="111.3" y="116.1">28</text>
<text x="141.8" y="116.1">38</text>
<text x="151" y="117.1">GB_B_3</text>
<text x="151" y="114.5">SWD_CLK</text>
<text x="123.4" y="121.1" transform="rotate(-90 123.4 121.1)">23</text>
<text x="126" y="121.1" transform="rotate(-90 126 121.1)">35</text>
<text x="128.5" y="121.1" transform="rotate(-90 128.5 121.1)">47</text>
<text x="131.1" y="120.6" transform="rotate(-90 131.1 120.6)">8</text>
<text x="10.3" y="135.9">C</text>
<text x="285.3" y="135.9">C</text>
<text x="126.7" y="143.7" transform="rotate(-90 126.7 143.7)">4</text>
<text x="120.2" y="149.3">3</text>
<text x="132.9" y="149.3">1</text>
<text x="17.7" y="153.1">D_out_A</text>
<text x="44.7" y="153.1">Dout_A</text>
<text x="95.9" y="150.3">Dout</text>
<text x="126.7" y="156.4" transform="rotate(-90 126.7 156.4)">2</text>
<text x="107.4" y="176.6" transform="rotate(-90 107.4 176.6)">GB_A_1</text>
<text x="109.9" y="176.6" transform="rotate(-90 109.9 176.6)">GB_A_2</text>
<text x="112.5" y="176.6" transform="rotate(-90 112.5 176.6)">GB_A_3</text>
<text x="115" y="176.6" transform="rotate(-90 115 176.6)">GB_A_4</text>
<text x="117.6" y="176.6" transform="rotate(-90 117.6 176.6)">GB_A_5</text>
<text x="122.6" y="175" transform="rotate(-90 122.6 175)">Dout_A</text>
<text x="140.4" y="176.6" transform="rotate(-90 140.4 176.6)">GB_B_1</text>
<text x="143" y="176.6" transform="rotate(-90 143 176.6)">GB_B_2</text>
<text x="145.5" y="176.6" transform="rotate(-90 145.5 176.6)">GB_B_3</text>
<text x="148" y="176.6" transform="rotate(-90 148 176.6)">GB_B_4</text>
<text x="150.6" y="176.6" transform="rotate(-90 150.6 176.6)">GB_B_5</text>
<text x="155.7" y="175" transform="rotate(-90 155.7 175)">Dout_B</text>
<text x="10.3" y="185.9">D</text>
<text x="70.2" y="182.3">BOOT0</text>
<text x="106.4" y="180.4" transform="rotate(-90 106.4 180.4)">1</text>
<text x="109" y="180.4" transform="rotate(-90 109 180.4)">2</text>
<text x="111.5" y="180.4" transform="rotate(-90 111.5 180.4)">3</text>
<text x="114" y="180.4" transform="rotate(-90 114 180.4)">4</text>
<text x="116.6" y="180.4" transform="rotate(-90 116.6 180.4)">5</text>
<text x="119.1" y="180.4" transform="rotate(-90 119.1 180.4)">6</text>
<text x="121.7" y="180.4" transform="rotate(-90 121.7 180.4)">7</text>
<text x="124.2" y="180.4" transform="rotate(-90 124.2 180.4)">8</text>
<text x="139.4" y="180.4" transform="rotate(-90 139.4 180.4)">1</text>
<text x="142" y="180.4" transform="rotate(-90 142 180.4)">2</text>
<text x="144.5" y="180.4" transform="rotate(-90 144.5 180.4)">3</text>
<text x="147.1" y="180.4" transform="rotate(-90 147.1 180.4)">4</text>
<text x="149.6" y="180.4" transform="rotate(-90 149.6 180.4)">5</text>
<text x="152.1" y="180.4" transform="rotate(-90 152.1 180.4)">6</text>
<text x="154.7" y="180.4" transform="rotate(-90 154.7 180.4)">7</text>
<text x="157.2" y="180.4" transform="rotate(-90 157.2 180.4)">8</text>
<text x="285.3" y="185.9">D</text>
<text x="17.5" y="187.4">D_out_B</text>
<text x="44.7" y="187.4">Dout_B</text>
<text x="35" y="199.9">1</text>
<text x="85" y="199.9">2</text>
<text x="135" y="199.9">3</text>
<text x="185" y="199.9">4</text>
<text x="235" y="199.9">5</text>
<text x="285" y="199.9">6</text>
</g>
<g font-size="1.8" fill="#008484">
<text x="107.7" y="17.9">SW_Push</text>
<text x="109.8" y="15.3">SW2</text>
<text x="126.7" y="17.9">+3V3</text>
<text x="179.4" y="16.2">J7</text>
<text x="200.9" y="16.2">J6</text>
<text x="221.3" y="16.2">J5</text>
<text x="23.3" y="22.8">USB_C_Receptacle_USB2.0</text>
<text x="34.1" y="20.3">J1</text>
<text x="52.2" y="21.7">VBUS</text>
<text x="59.2" y="23.7">600Z</text>
<text x="59.5" y="21.1">FB1</text>
<text x="66" y="21.7">+5V</text>
<text x="93.9" y="21.9">R8</text>
<text x="178.3" y="18.8">SWD</text>
<text x="200.5" y="18.8">SPI</text>
<text x="220.9" y="18.8">I2C</text>
<text x="39.3" y="26.5">VBUS</text>
<text x="57.1" y="29.5">C2</text>
<text x="70.1" y="29.5">C3</text>
<text x="93.9" y="24.4">1k</text>
<text x="94.2" y="26.9">D4</text>
<text x="94.2" y="29.4">red</text>
<text x="114.8" y="29.6">+3V3</text>
<text x="114.9" y="25.5">GND</text>
<text x="129.2" y="29.6">+3V3</text>
<text x="137.9" y="24.5">C4</text>
<text x="138.1" y="27.8">100nF</text>
<text x="144" y="24.5">C5</text>
<text x="144.2" y="27.8">100nF</text>
<text x="150" y="24.5">C6</text>
<text x="150.2" y="27.8">4u7</text>
<text x="40.7" y="31.6">CC1</text>
<text x="40.7" y="34.2">CC2</text>
<text x="57.8" y="32.1">1uF/10V</text>
<text x="70.7" y="32.1">1uF/10V</text>
<text x="90.2" y="33.9">GND</text>
<text x="117" y="35.7">C7</text>
<text x="135.7" y="32.1">GND</text>
<text x="141.8" y="32.1">GND</text>
<text x="144" y="35.7">C8</text>
<text x="147.9" y="32.1">GND</text>
<text x="175.9" y="33" transform="rotate(-90 175.9 33)">+3V3</text>
<text x="178.4" y="32.2" transform="rotate(-90 178.4 32.2)">GND</text>
<text x="196.2" y="33" transform="rotate(-90 196.2 33)">+3V3</text>
<text x="198.8" y="32.2" transform="rotate(-90 198.8 32.2)">GND</text>
<text x="219.1" y="33" transform="rotate(-90 219.1 33)">+3V3</text>
<text x="221.6" y="32.2" transform="rotate(-90 221.6 32.2)">GND</text>
<text x="52.6" y="36.4">GND</text>
<text x="65.6" y="36.4">GND</text>
<text x="93.7" y="41.2">+3V3</text>
<text x="117.3" y="39">100nF</text>
<text x="131.8" y="41">+3V3</text>
<text x="144.1" y="39">10nF</text>
<text x="152.6" y="36.4">C9</text>
<text x="153.3" y="38.9">1uF/10V</text>
<text x="41.9" y="44.3">D+</text>
<text x="41.9" y="46.9">D+</text>
<text x="97.4" y="46.5">R4</text>
<text x="114.9" y="43.3">GND</text>
<text x="141.8" y="43.3">GND</text>
<text x="144.1" y="46.9">C10</text>
<text x="148.1" y="43.3">GND</text>
<text x="150.4" y="46.9">C11</text>
<text x="97.6" y="49.1">10k</text>
<text x="114" y="50.9">NRST</text>
<text x="124.3" y="53.1" transform="rotate(-90 124.3 53.1)">VBAT</text>
<text x="126.9" y="52" transform="rotate(-90 126.9 52)">VDD</text>
<text x="129.4" y="52" transform="rotate(-90 129.4 52)">VDD</text>
<text x="132" y="53.3" transform="rotate(-90 132 53.3)">VDDA</text>
<text x="144.2" y="50.2">100nF</text>
<text x="150.5" y="50.2">4u7</text>
<text x="28.1" y="57.9" transform="rotate(-90 28.1 57.9)">SHIELD</text>
<text x="35.7" y="57.9" transform="rotate(-90 35.7 57.9)">GND</text>
<text x="39.5" y="54.5">SBU1</text>
<text x="39.5" y="57">SBU2</text>
<text x="90.1" y="56.3">100nF</text>
<text x="90.2" y="54.5">C17</text>
<text x="114" y="56">BOOT0</text>
<text x="134.5" y="54.8" transform="rotate(-90 134.5 54.8)">VDDIO2</text>
<text x="141.8" y="54.5">GND</text>
<text x="148.1" y="54.5">GND</text>
<text x="93.8" y="60.6">GND</text>
<text x="114" y="61.1">PF0</text>
<text x="114" y="63.6">PF1</text>
<text x="224" y="65.6">+5V</text>
<text x="232.6" y="65.4">JP1</text>
<text x="240.5" y="65.6">+3V3</text>
<text x="25" y="68.2">GND</text>
<text x="33.5" y="71.5">+5V</text>
<text x="33.8" y="68.2">GND</text>
<text x="114" y="68.7">PC13</text>
<text x="114" y="71.2">PC14</text>
<text x="227.3" y="67.9">Jumper_3_Open</text>
<text x="279.1" y="71.2">R6</text>
<text x="38" y="73.9">U3</text>
<text x="38.8" y="76.4">USBLC6-2SC6</text>
<text x="114" y="73.8">PC15</text>
<text x="279.1" y="73.7">1k</text>
<text x="279.3" y="76.2">D2</text>
<text x="114" y="78.9">PB0</text>
<text x="114" y="81.4">PB1</text>
<text x="114" y="83.9">PB2</text>
<text x="137.5" y="78.9">PA0</text>
<text x="137.5" y="81.4">PA1</text>
<text x="137.5" y="83.9">PA2</text>
<text x="236.7" y="78.8">C1</text>
<text x="237" y="81.3">100nF</text>
<text x="263.3" y="81.9">CAN</text>
<text x="263.6" y="79.4">JP2</text>
<text x="275.4" y="83.2">GND</text>
<text x="279.4" y="78.7">green</text>
<text x="114" y="86.5">PB3</text>
<text x="114" y="89">PB4</text>
<text x="137.5" y="86.5">PA3</text>
<text x="137.5" y="89">PA4</text>
<text x="232.2" y="85.7">GND</text>
<text x="233.7" y="89.8">TXD</text>
<text x="261.3" y="87.8">R5</text>
<text x="261.5" y="89.5">120R</text>
<text x="275.7" y="89.9">CAN</text>
<text x="276.6" y="87.4">J4</text>
<text x="114" y="91.6">PB5</text>
<text x="114" y="94.1">PB6</text>
<text x="137.5" y="91.6">PA5</text>
<text x="137.5" y="94.1">PA6</text>
<text x="224.4" y="95.6">R3</text>
<text x="233.7" y="92.3">RXD</text>
<text x="243.5" y="91.4" transform="rotate(-90 243.5 91.4)">VDD</text>
<text x="246.9" y="92.3">CANH</text>
<text x="33.1" y="98.9">GND</text>
<text x="114" y="96.6">PB7</text>
<text x="114" y="99.2">PB8</text>
<text x="114" y="101.7">PB9</text>
<text x="137.5" y="96.6">PA7</text>
<text x="137.5" y="99.2">PA8</text>
<text x="137.5" y="101.7">PA9</text>
<text x="210.8" y="97.4">+3V3</text>
<text x="220" y="101">C12</text>
<text x="223.7" y="99.2">DNP</text>
<text x="229" y="101.6">R2</text>
<text x="233.7" y="97.4">Vref</text>
<text x="233.7" y="99.9">Rs</text>
<text x="243.5" y="100.8" transform="rotate(-90 243.5 100.8)">VSS</text>
<text x="247.1" y="97.4">CANL</text>
<text x="22.5" y="104.3">+5V</text>
<text x="27.1" y="106">TLV74333PDBVR</text>
<text x="33.2" y="104">U5</text>
<text x="48.5" y="104.3">+3.3V</text>
<text x="114" y="104.3">PB10</text>
<text x="114" y="106.8">PB11</text>
<text x="136.5" y="104.3">PA10</text>
<text x="136.5" y="106.8">PA11</text>
<text x="220.2" y="104.3">100nF</text>
<text x="229" y="104.2">DNP</text>
<text x="243.3" y="103.5">U2</text>
<text x="244.7" y="105.3">MCP2551-I-SN</text>
<text x="18.6" y="113.2">C14</text>
<text x="29.5" y="109.3">IN</text>
<text x="29.5" y="111.9">EN</text>
<text x="35.4" y="109.3">OUT</text>
<text x="36.7" y="111.9">BP</text>
<text x="47.3" y="111.2">C15</text>
<text x="114" y="109.3">PB12</text>
<text x="114" y="111.9">PB13</text>
<text x="136.5" y="109.3">PA12</text>
<text x="136.5" y="111.9">PA13</text>
<text x="217.7" y="108.6">GND</text>
<text x="225.4" y="108.6">GND</text>
<text x="240.9" y="108.6">GND</text>
<text x="256.3" y="110.9">NUP2105L</text>
<text x="263.2" y="108.6">D1</text>
<text x="265.8" y="113.2">GND</text>
<text x="279.3" y="110.8">R7</text>
<text x="279.3" y="113.3">1k</text>
<text x="16.3" y="115.2">1uF/10V</text>
<text x="34.9" y="116.1" transform="rotate(-90 34.9 116.1)">GND</text>
<text x="41.1" y="117">22n</text>
<text x="47.4" y="115.1">2u2</text>
<text x="114" y="114.4">PB14</text>
<text x="114" y="117">PB15</text>
<text x="124.3" y="118.4" transform="rotate(-90 124.3 118.4)">VSS</text>
<text x="126.9" y="118.4" transform="rotate(-90 126.9 118.4)">VSS</text>
<text x="129.4" y="118.4" transform="rotate(-90 129.4 118.4)">VSS</text>
<text x="132" y="118.4" transform="rotate(-90 132 118.4)">VSSA</text>
<text x="136.5" y="114.4">PA14</text>
<text x="136.5" y="117">PA15</text>
<text x="279.6" y="115.8">D3</text>
<text x="279.7" y="118.3">blue</text>
<text x="22.2" y="123.3">GND</text>
<text x="32.3" y="123.3">GND</text>
<text x="42.5" y="123.3">GND</text>
<text x="48.8" y="123.3">GND</text>
<text x="133.6" y="121.5">U1</text>
<text x="134.1" y="124.1">STM32F072C8T6</text>
<text x="275.7" y="122.8">GND</text>
<text x="32.4" y="131.4">+5V</text>
<text x="107.4" y="128.6">+5V</text>
<text x="125.4" y="131.7">+5V</text>
<text x="125.5" y="127.4">GND</text>
<text x="30.5" y="135.9">C13</text>
<text x="104.5" y="136.9">100n</text>
<text x="105.4" y="133.1">C19</text>
<text x="120.2" y="137">C20</text>
<text x="128.7" y="137">R9</text>
<text x="29.6" y="139.7">100n</text>
<text x="101.9" y="143.5">74LVC1G17GW</text>
<text x="107" y="141.3">GND</text>
<text x="119.1" y="138.8">100n</text>
<text x="128.7" y="142.1">D5</text>
<text x="128.9" y="143.9">SK6805</text>
<text x="128.9" y="139.5">100R</text>
<text x="27" y="146.3">74LVC1G17GW</text>
<text x="32.1" y="144.1">GND</text>
<text x="32.3" y="148.6">U4</text>
<text x="107.2" y="145.8">U7</text>
<text x="116.7" y="145.2">GND</text>
<text x="127.6" y="148.5" transform="rotate(-90 127.6 148.5)">VDD</text>
<text x="38.2" y="154.3">+5V</text>
<text x="113.1" y="151.5">+5V</text>
<text x="122.2" y="150.2">DIN</text>
<text x="126.8" y="150.2">DOUT</text>
<text x="127.6" y="154.4" transform="rotate(-90 127.6 154.4)">VSS</text>
<text x="224.5" y="154">H1</text>
<text x="242.8" y="154">H3</text>
<text x="32.1" y="161.9">GND</text>
<text x="107" y="159.1">GND</text>
<text x="125" y="161.7">GND</text>
<text x="224.5" y="159.6">H2</text>
<text x="224.8" y="156.5">MountingHole</text>
<text x="242.8" y="159.6">H4</text>
<text x="243.1" y="156.5">MountingHole</text>
<text x="32.2" y="165.7">+5V</text>
<text x="224.8" y="162.1">MountingHole</text>
<text x="243.1" y="162.1">MountingHole</text>
<text x="29.3" y="174">100n</text>
<text x="30.2" y="170.2">C18</text>
<text x="120" y="172.5" transform="rotate(-90 120 172.5)">+5V</text>
<text x="153" y="172.5" transform="rotate(-90 153 172.5)">+5V</text>
<text x="31.8" y="178.4">GND</text>
<text x="82.5" y="178.2">SW_Push</text>
<text x="84.7" y="175.6">SW1</text>
<text x="91.1" y="177.6">+3V3</text>
<text x="26.7" y="180.6">74LVC1G17GW</text>
<text x="32" y="182.9">U6</text>
<text x="81.4" y="185">R1</text>
<text x="127.6" y="184.8">GND</text>
<text x="160.6" y="184.8">GND</text>
<text x="37.9" y="188.6">+5V</text>
<text x="77.8" y="191.9">GND</text>
<text x="81.6" y="187.5">10k</text>
<text x="107.7" y="189.6">GCode_Buttons_A</text>
<text x="114.6" y="187.1">J2</text>
<text x="140.7" y="189.6">GCode_Buttons_B</text>
<text x="147.6" y="187.1">J3</text>
<text x="31.8" y="196.2">GND</text>
</g>
<text font-size="1.8" fill="#008400" x="40.9" y="113.2">C16</text>
<g font-size="1.4" fill="#840000">
<text x="102.9" y="149.3">2</text>
<text x="113" y="149.3">4</text>
<text x="27.9" y="152.1">2</text>
<text x="33.8" y="156" transform="rotate(-90 33.8 156)">1</text>
<text x="38.1" y="152.1">4</text>
<text x="108.7" y="153.2" transform="rotate(-90 108.7 153.2)">1</text>
<text x="27.7" y="186.4">2</text>
<text x="33.5" y="190.3" transform="rotate(-90 33.5 190.3)">1</text>
<text x="37.8" y="186.4">4</text>
</g>
<text font-size="1.1" fill="#840000" x="128.1" y="154.2">RGB</text>
</svg>
